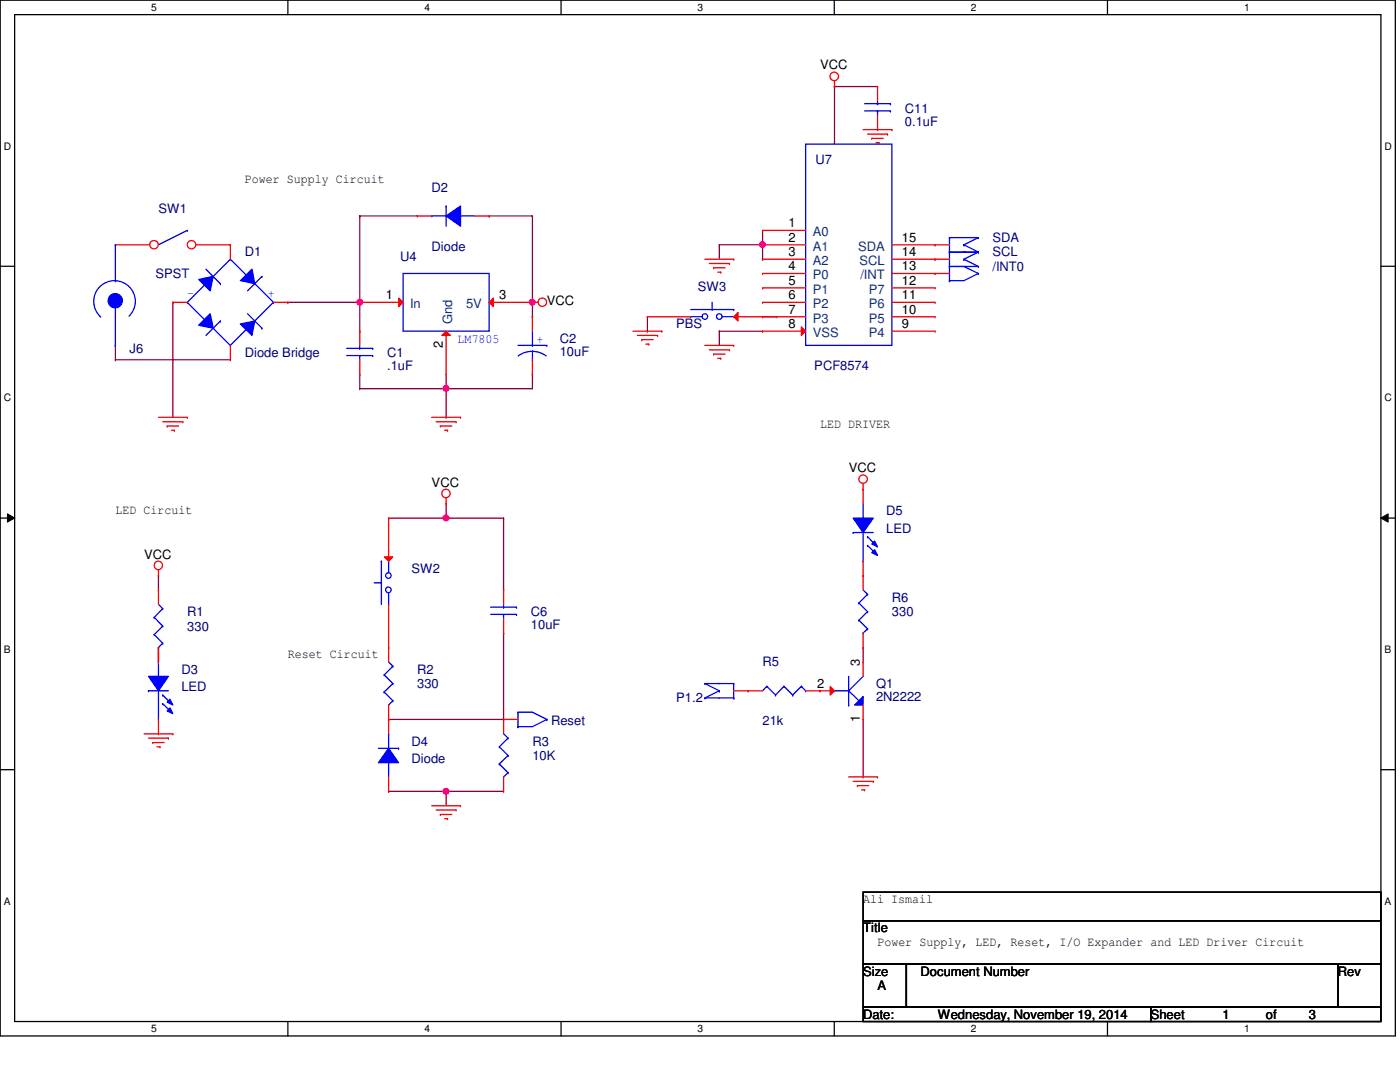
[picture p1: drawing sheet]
<svg xmlns="http://www.w3.org/2000/svg" width="279mm" height="216mm" viewBox="0 0 279 216" stroke-linecap="round" stroke-linejoin="round" font-family="sans-serif">
<path d="M0 0h278.5v206.7h-278.5zM2.9 2.9h272.7v200.9h-272.7z" fill="none" stroke="#000" stroke-width=".25"/>
<g fill="#fff">
<path d="M30.2 .3h1.1v2.3h-1.1z"/>
<path d="M30.2 204.1h1.1v2.3h-1.1z"/>
</g>
<path d="M57.4 0v2.9M57.4 203.8v2.9" fill="none" stroke="#000" stroke-width=".25"/>
<g fill="#fff">
<path d="M84.7 .3h1.1v2.3h-1.1z"/>
<path d="M84.7 204.1h1.1v2.3h-1.1z"/>
</g>
<path d="M112 0v2.9M112 203.8v2.9" fill="none" stroke="#000" stroke-width=".25"/>
<g fill="#fff">
<path d="M139.2 .3h1.1v2.3h-1.1z"/>
<path d="M139.2 204.1h1.1v2.3h-1.1z"/>
</g>
<path d="M166.5 0v2.9M166.5 203.8v2.9" fill="none" stroke="#000" stroke-width=".25"/>
<g fill="#fff">
<path d="M193.8 .3h1.1v2.3h-1.1z"/>
<path d="M193.8 204.1h1.1v2.3h-1.1z"/>
</g>
<path d="M221 0v2.9M221 203.8v2.9" fill="none" stroke="#000" stroke-width=".25"/>
<g fill="#fff">
<path d="M248.3 .3h1.1v2.3h-1.1z"/>
<path d="M248.3 204.1h1.1v2.3h-1.1z"/>
<path d="M.8 28h1.4v2.3h-1.4z"/>
<path d="M276.3 28h1.4v2.3h-1.4z"/>
<path d="M.8 78.2h1.4v2.3h-1.4z"/>
<path d="M276.3 78.2h1.4v2.3h-1.4z"/>
</g>
<path d="M0 53.1h2.9M275.6 53.1h2.9" fill="none" stroke="#000" stroke-width=".25"/>
<g fill="#fff">
<path d="M.8 128.5h1.3v2.2h-1.3z"/>
<path d="M276.3 128.5h1.3v2.2h-1.3z"/>
</g>
<path d="M0 103.4h2.9M275.6 103.4h2.9" fill="none" stroke="#000" stroke-width=".25"/>
<path d="M1.5 102.5l1.4 .9-1.4 .8zM275.6 103.4l1.4-.9v1.7z" fill="#000"/>
<path d="M1.5 102.5l1.4 .9-1.4 .8zM275.6 103.4l1.4-.9v1.7z" fill="none" stroke="#000" stroke-width=".2"/>
<g fill="#fff">
<path d="M.8 178.7h1.3v2.2h-1.3z"/>
<path d="M276.3 178.7h1.3v2.2h-1.3z"/>
</g>
<path d="M0 153.6h2.9M275.6 153.6h2.9" fill="none" stroke="#000" stroke-width=".25"/>
<path d="M71.8 74.7h.1M71.8 77.6h.1M71.8 74.7v2.9M71.8 77.6h17.2" fill="none" stroke="#800040" stroke-width=".25"/>
<circle cx="89" cy="77.5" r=".56" fill="#f0f"/>
<circle cx="89" cy="77.5" r=".56" fill="none" stroke="#f0f" stroke-width=".25"/>
<g fill="none" stroke="#800040" stroke-width=".25">
<path d="M71.8 43.1h.1M71.8 43.1v23M71.8 43.1h11.5M23 71.8h.1M23 68.9h.1M23 71.8h23M23 68.9v2.9M34.5 60.3h.1M34.5 60.3v23M57.4 60.3h.1M57.4 60.3h14.4M71.8 66.1h.1"/>
<path d="M89 77.6h.1M89 74.7v8.6M106.3 74.7h.1M106.3 63.2h.1M106.3 60.3v2.9M106.3 74.7v2.9h-17.3M89 83.3h.1"/>
</g>
<circle cx="71.8" cy="60.3" r=".56" fill="#f0f"/>
<circle cx="71.8" cy="60.3" r=".56" fill="none" stroke="#f0f" stroke-width=".25"/>
<path d="M97.6 43.1h.1M97.6 43.1h8.7M106.3 43.1h.1M106.3 43.1v17.2" fill="none" stroke="#800040" stroke-width=".25"/>
<circle cx="106.2" cy="60.3" r=".56" fill="#f0f"/>
<circle cx="106.2" cy="60.3" r=".56" fill="none" stroke="#f0f" stroke-width=".25"/>
<g fill="none" stroke="#800040" stroke-width=".25">
<path d="M31.6 114.9h.1M31.6 114.9v2.8M77.6 103.4h.1M77.6 103.4h22.9M89 100.5h.1M89 103.4h.1M89 100.5v2.9M100.5 103.4h.1M100.5 103.4v14.3M31.6 129.2h.1M31.6 129.2v2.9M100.5 126.3h.1"/>
<path d="M100.5 126.3v17.3h-22.9M77.6 143.6h.1"/>
</g>
<circle cx="89" cy="103.4" r=".57" fill="#f0f"/>
<circle cx="89" cy="103.4" r=".57" fill="none" stroke="#f0f" stroke-width=".25"/>
<path d="M77.6 157.9h.1M77.6 157.9h11.4M89 157.9h.1M89 157.9v2.9" fill="none" stroke="#800040" stroke-width=".25"/>
<circle cx="89" cy="157.9" r=".56" fill="#f0f"/>
<circle cx="89" cy="157.9" r=".56" fill="none" stroke="#f0f" stroke-width=".25"/>
<path d="M152.2 48.9h.1M152.2 51.7h.1M152.2 46v5.7M172.3 129.2h.1M172.3 129.2v2.9M89 157.9h.1M89 157.9h11.5M172.3 155h.1M172.3 143.6v11.4" fill="none" stroke="#800040" stroke-width=".25"/>
<circle cx="152.1" cy="48.8" r=".56" fill="#f0f"/>
<circle cx="152.1" cy="48.8" r=".56" fill="none" stroke="#f0f" stroke-width=".25"/>
<g fill="none" stroke="#800040" stroke-width=".25">
<path d="M166.5 17.3h.1M166.5 17.3v11.4M166.5 17.3h8.6M143.6 48.9h.1M143.6 48.9h8.6M143.6 48.9v2.8M152.2 48.9h.1M129.2 66.1h.1M129.2 63.2v2.9M143.6 66.1h.1M143.6 66.1v2.8M143.6 66.1h8.6"/>
<path d="M152.2 66.1h.1"/>
</g>
<g fill="none" stroke="#f00" stroke-width=".25">
<path d="M166.5 17.3h.1M166.5 16.1v1.2M172.3 25.9h5.7M173.1 26.8h4M174 27.6h.1M174 27.6h2.3M174.8 28.4h.6M175.4 28.4h.1M177.1 26.8h.1M178 25.9h.1M140.7 51.7h5.7M141.6 52.6h4"/>
<path d="M142.4 53.4h.1M142.4 53.4h2.3M143.3 54.3h.5M143.8 54.3h.1M145.6 52.6h.1M146.4 51.7h.1M106.3 60.3h.1M106.3 60.3h1.1M126.3 66.1h5.8M127.2 66.9h4M128.1 67.8h.1M128.1 67.8h2.2"/>
<path d="M128.9 68.7h.6M129.5 68.7h.1M131.2 66.9h.1M132.1 66.1h.1M140.7 68.9h5.7M141.6 69.8h4M142.4 70.7h.1M142.4 70.7h2.3M143.3 71.5h.5M143.8 71.5h.1M145.6 69.8h.1M146.4 68.9h.1"/>
<path d="M31.6 83.3h5.8M32.5 84.2h4M33.4 85h.1M33.4 85h2.2M34.2 85.9h.6M34.8 85.9h.1M36.5 84.2h.1M37.4 83.3h.1M86.1 83.3h5.8M87 84.2h4M87.9 85h.1M87.9 85h2.3"/>
<path d="M88.7 85.9h.6M89 99.4v1.1M89.3 85.9h.1M91 84.2h.1M91.9 83.3h.1M172.3 97.6h.1M172.3 96.5v1.1M31.6 114.9h.1M31.6 113.7v1.2M89 100.5h.1M28.7 146.4h5.8M29.6 147.3h4"/>
<path d="M30.5 148.2h.1M30.5 148.2h2.3M31.3 149h.6M31.9 149h.1M33.6 147.3h.1M34.5 146.4h.1M169.4 155h5.7M170.3 155.9h4M171.1 156.8h.1M171.1 156.8h2.3M172 157.6h.6M172.6 157.6h.1"/>
<path d="M174.3 155.9h.1M175.1 155h.1M86.1 160.8h5.8M87 161.6h4M87.9 162.5h.1M87.9 162.5h2.3M88.7 163.4h.6M89.3 163.4h.1M91 161.6h.1M91.9 160.8h.1"/>
<circle cx="166.5" cy="15.2" r=".85"/>
<circle cx="108.2" cy="60.3" r=".84"/>
<circle cx="89" cy="98.5" r=".84"/>
<circle cx="172.3" cy="95.6" r=".84"/>
<circle cx="31.6" cy="112.8" r=".84"/>
</g>
<path d="M172.3 178h103.3v5.7h-103.3zM172.3 183.7h103.3v8.7h-103.3zM172.3 192.4h8.6v8.6h-8.6zM180.9 192.4h86.1v8.6h-86.1zM267 192.4h8.6v8.6h-8.6zM172.3 201h57.4v2.8h-57.4zM229.7 201h45.9v2.8h-45.9z" fill="none" stroke="#000" stroke-width=".25"/>
<path d="M29.6 137.8h.1M29.6 137.8h4M31.6 135h.1M31.6 132.1v2.9M31.6 137.8v5.8M31.6 143.6h.1" fill="none" stroke="#00f" stroke-width=".25"/>
<path d="M29.6 135h4l-2 2.8z" fill-rule="evenodd" fill="#00f"/>
<path d="M29.6 135h4l-2 2.8z" fill="none" stroke="#00f" stroke-width=".25"/>
<path d="M33.9 141.3l.6 1.1-1.1-.5z" fill-rule="evenodd" fill="#00f"/>
<path d="M33.9 141.3l.6 1.1-1.1-.5z" fill="none" stroke="#00f" stroke-width=".25"/>
<path d="M33.9 139.5l.6 1.2-1.1-.6z" fill-rule="evenodd" fill="#00f"/>
<g fill="none" stroke="#00f" stroke-width=".25">
<path d="M172.6 22.1h5.1M172.6 20.7h5.1M175.1 20.7h.1M175.1 22.1h.1M175.1 20.2v.5M175.1 22.1v.9M177.7 22.1h.1M177.7 20.7h.1M189.5 53.2h.1M189.5 56h.1M189.5 53.2h2.9l2.8 1.4M189.5 53.2v2.8"/>
<path d="M195.2 54.6h.1M195.2 54.6l-2.8 1.4h-2.9M69.2 71h5.2M69.2 69.5h5.2M71.8 69.5h.1M71.8 71h.1M71.8 68.9v.6M71.8 71v.8M74.4 71h.1M74.4 69.5h.1M74.7 116.3h1.4M76.1 112h.1"/>
<path d="M76.1 116.3h.1M76.1 112v8.6M77.6 112h.1M77.6 112v2.3M77.6 118.3v2.3M172.3 117.7l.8 .9M173.1 118.6h.1M173.1 118.6l-1.7 1.7M32.5 138.7h.1M32.5 138.7l1.7 1.7M33.9 139.5l.6 1.2-1.1-.6zM77.6 120.6h.1"/>
<path d="M171.4 120.3h.1M171.4 123.7h.1M171.4 120.3l1.7 1.7M171.4 123.7l1.7 1.8M172.3 126.3h.1M173.1 122h.1M173.1 125.5h.1M173.1 122l-1.7 1.7M173.1 125.5l-.8 .8M32.5 140.4h.1M32.5 140.4l1.7 1.7M99.7 149h.1"/>
<path d="M99.7 152.4h.1M99.7 149l1.7 1.7M99.7 152.4l1.7 1.8M100.5 155h.1M100.5 146.4l.9 .9M101.4 147.3h.1M101.4 150.7h.1M101.4 154.2h.1M101.4 147.3l-1.7 1.7M101.4 150.7l-1.7 1.7M101.4 154.2l-.9 .8"/>
<circle cx="77.5" cy="117.7" r=".56"/>
<circle cx="77.5" cy="114.8" r=".56"/>
</g>
<g fill="none" stroke="#f00" stroke-width=".25">
<path d="M175.1 17.3h.1M175.1 17.3v2.9M175.1 25.9h.1M175.1 23v2.9M186.6 54.6h.1M186.6 54.6h2.9M71.8 66.1h.1M71.8 74.7h.1M71.8 66.1v2.8M71.8 71.8v2.9M172.3 114.9h.1M172.3 114.9v2.8"/>
<path d="M31.6 129.2h.1M31.6 129.2v2.9M172.3 129.2h.1M172.3 126.3v2.9M31.6 146.4h.1M31.6 143.6v2.8M100.5 143.6h.1M100.5 157.9h.1M100.5 143.6v2.8M100.5 155v2.9"/>
</g>
<path d="M76.7 111.1h1.7l-.8 .9z" fill="#f00"/>
<g fill="none" stroke="#f00" stroke-width=".25">
<path d="M31.6 117.7h.1M31.6 117.7v2.9M76.7 111.1h1.7l-.8 .9zM77.6 103.4h.1M77.6 103.4v8.6M100.5 117.7h.1M100.5 117.7v2.9M31.6 132.1h.1M31.6 129.2v2.9M77.6 129.2h.1M77.6 120.6v8.6M100.5 126.3h.1"/>
<path d="M100.5 123.5v2.8M149.3 137.8h.1M149.3 137.8h2.9M160.8 137.8h2.9M163.7 137.8h.1"/>
</g>
<g fill="none" stroke="#00f" stroke-width=".25">
<path d="M86.1 43.1h.1M86.1 43.1h2.9M89 41.1h.1M89 41.1v4M91.9 43.1h.1M91.9 43.1h2.9M30.8 123.2h.1M30.8 126.6h.1M30.8 123.2l1.7 1.7M30.8 126.6l1.7 1.8M31.6 129.2h.1M31.6 120.6l.9 .9"/>
<path d="M32.5 121.5h.1M32.5 124.9h.1M32.5 128.4h.1M32.5 121.5l-1.7 1.7M32.5 124.9l-1.7 1.7M32.5 128.4l-.9 .8M97.9 122.6h5.2M97.9 121.2h5.2M100.5 121.2h.1M100.5 122.6h.1M100.5 120.6v.6M100.5 122.6v.9"/>
<path d="M103.1 122.6h.1M103.1 121.2h.1M153 136.9h.1M153 136.9l-.8 .9M153 136.9l1.8 1.8M154.8 138.7h.1M156.5 136.9h.1M156.5 136.9l-1.7 1.8M156.5 136.9l1.7 1.8M158.2 138.7h.1M159.9 136.9h.1M159.9 136.9l-1.7 1.8"/>
<path d="M159.9 136.9l.9 .9M160.8 137.8h.1"/>
</g>
<path d="M89 43.1l2.9-2v4z" fill-rule="evenodd" fill="#00f"/>
<path d="M89 43.1l2.9-2v4z" fill="none" stroke="#00f" stroke-width=".25"/>
<path d="M83.3 43.1h.1M83.3 43.1h2.8M94.8 43.1h2.8M97.6 43.1h.1" fill="none" stroke="#f00" stroke-width=".25"/>
<path d="M171.4 139.8l.9-.8v1.7h-1.7z" fill-rule="evenodd" fill="#00f"/>
<path d="M166.5 137.8h.1M166.5 137.8h2.9M169.4 137.8h.1M169.4 137.8l2 2M169.4 135v5.7M171.4 139.8l.9-.8v1.7h-1.7zM171.4 139.8h.1M172.3 135l-2.9 2.8M169.4 140.7h.1" fill="none" stroke="#00f" stroke-width=".25"/>
<path d="M172.3 132.1h.1M172.3 132.1v2.9" fill="none" stroke="#f00" stroke-width=".25"/>
<path d="M165.7 137l.8 .8-.8 .9z" fill="#f00"/>
<g fill="none" stroke="#f00" stroke-width=".25">
<path d="M152.2 46h.1M152.2 48.9h.1M152.2 51.7h.1M152.2 54.6h.1M152.2 57.4h.1M152.2 46h8.6M152.2 48.9h8.6M152.2 51.7h8.6M152.2 54.6h8.6M152.2 57.4h8.6M106.3 63.2h.1M106.3 74.7h.1"/>
<path d="M106.3 63.2v2.9M106.3 71.8v2.9M152.2 63.2h.1M152.2 60.3h.1M152.2 63.2h8.6M152.2 60.3h8.6M163.7 137.8h.1M163.7 137.8h2.8M165.7 137l.8 .8-.8 .9zM100.5 143.6h.1M100.5 143.6h2.9M172.3 143.6h.1"/>
<path d="M172.3 140.7v2.9"/>
</g>
<g fill="none" stroke="#00f" stroke-width=".25">
<path d="M160.8 28.7h17.2v40.2h-17.2zM103.4 68.9h5.7M106.3 71.8h.1M106.3 68.9h.1M106.3 70.1l1.4 .2 1.3 .7M106.3 70.1l-1.6 .2-1.3 .7M106.3 66.1v2.8M106.3 70.1v1.7M109.1 68.9h.1M103.4 142.1h.1M103.4 145h.1M103.4 142.1h2.9l2.8 1.5"/>
<path d="M103.4 142.1v2.9M109.1 143.6h.1M109.1 143.6l-2.8 1.4h-2.9"/>
</g>
<path d="M159.9 65.2l.9 .9-.9 .8z" fill="#f00"/>
<g fill="none" stroke="#f00" stroke-width=".25">
<path d="M178 48.9h11.5M178 51.7h8.6M178 54.6h8.6M178 57.4h8.6M186.6 48.9h.1M186.6 51.7h.1M186.6 54.6h.1M186.6 57.4h.1M152.2 66.1h.1M152.2 66.1h8.6M159.9 65.2l.9 .9-.9 .8zM178 66.1h8.6"/>
<path d="M178 60.3h8.6M178 63.2h8.6M186.6 60.3h.1M186.6 63.2h.1M186.6 66.1h.1M77.6 129.2h.1M77.6 129.2v2.9M77.6 143.6h.1M77.6 140.7v2.9"/>
</g>
<g fill="none" stroke="#00f" stroke-width=".25">
<path d="M189.5 50.3h.1M189.5 47.4h.1M189.5 50.3h5.7M189.5 47.4h5.7M189.5 47.4v2.9M192.4 48.9h.1M192.4 48.9l2.8 1.4M195.2 50.3h.1M195.2 47.4h.1M195.2 47.4l-2.8 1.5M170.3 106.3h.1M170.3 106.3h4"/>
<path d="M172.3 103.4h.1M172.3 112h.1M172.3 100.5v2.9M172.3 106.3v5.7M76.7 134.7h.1M76.7 138.1h.1M76.7 134.7l1.7 1.7M76.7 138.1l1.7 1.7M77.6 132.1l.8 .8M78.4 132.9h.1M78.4 136.4h.1M78.4 139.8h.1"/>
<path d="M78.4 132.9l-1.7 1.8M78.4 136.4l-1.7 1.7M78.4 139.8l-.8 .9M77.6 140.7h.1"/>
</g>
<path d="M170.3 103.4h4l-2 2.9z" fill-rule="evenodd" fill="#00f"/>
<path d="M170.3 103.4h4l-2 2.9z" fill="none" stroke="#00f" stroke-width=".25"/>
<path d="M174.5 109.7l.6 1.1-1.1-.5z" fill-rule="evenodd" fill="#00f"/>
<path d="M174.5 109.7l.6 1.1-1.1-.5z" fill="none" stroke="#00f" stroke-width=".25"/>
<path d="M174.5 107.9l.6 1.2-1.1-.6z" fill-rule="evenodd" fill="#00f"/>
<path d="M37.4 46h.1M37.4 46l-5.8 2.9M173.1 107.1h.1M173.1 108.8h.1M173.1 107.1l1.7 1.7M173.1 108.8l1.7 1.8M174.5 107.9l.6 1.2-1.1-.6z" fill="none" stroke="#00f" stroke-width=".25"/>
<path d="M172.3 97.6h.1M172.3 97.6v2.9M172.3 114.9h.1M172.3 112v2.9" fill="none" stroke="#f00" stroke-width=".25"/>
<circle cx="30.7" cy="48.8" r=".84" fill="#fff"/>
<g fill="none" stroke="#f00" stroke-width=".25">
<path d="M23 48.9h.1M23 48.9h6.9"/>
<circle cx="30.7" cy="48.8" r=".84"/>
</g>
<circle cx="38.2" cy="48.8" r=".84" fill="#fff"/>
<g fill="none" stroke="#f00" stroke-width=".25">
<path d="M39.1 48.9h6.9M46 48.9h.1"/>
<circle cx="38.2" cy="48.8" r=".84"/>
</g>
<path d="M23 48.9h.1M23 56h.1M23 48.9v7.1M23 68.9h.1M23 63.2v5.7M25.7 63.1a4.1 4.1 0 0 0 0-5.9 4.1 4.1 0 0 0-5.9 .1 4.1 4.1 0 0 0 .3 5.9" fill="none" stroke="#00f" stroke-width=".25"/>
<circle cx="23" cy="60" r="1.43" fill="#00f"/>
<g fill="none" stroke="#00f" stroke-width=".25">
<path d="M23 61.2h.1M23 61.2v2M75.5 149.3h4M77.6 152.2h.1M77.6 146.4h.1M77.6 146.4v2.9M77.6 152.2v2.8M79.5 149.3h.1"/>
<circle cx="23" cy="60" r="1.43"/>
</g>
<path d="M77.6 149.3l1.9 2.9h-4z" fill-rule="evenodd" fill="#00f"/>
<g fill="none" stroke="#00f" stroke-width=".25">
<path d="M189.5 53.2h.1M189.5 50.3h.1M189.5 53.2h5.7M189.5 50.3h5.7M189.5 50.3v2.9M192.4 51.7h.1M192.4 51.7l2.8 1.5M195.2 53.2h.1M195.2 50.3h.1M195.2 50.3l-2.8 1.4M137.8 63.2h.1M137.8 61.8h8.6"/>
<path d="M137.8 63.2h2.3M142.1 61.8h.1M142.1 60.3v1.5M144.1 63.2h2.3M146.4 61.8h.1M146.4 63.2h.1M77.6 149.3l1.9 2.9h-4z"/>
<circle cx="140.7" cy="63.2" r=".56"/>
<circle cx="143.5" cy="63.2" r=".56"/>
</g>
<path d="M186.6 51.7h.1M186.6 51.7h2.9M77.6 157.9h.1M77.6 143.6h.1M77.6 143.6v2.8M77.6 155v2.9" fill="none" stroke="#f00" stroke-width=".25"/>
<path d="M146.4 63.2l.9-.8v1.7z" fill="#f00"/>
<path d="M129.2 63.2h.1M129.2 63.2h8.6M146.4 63.2l.9-.8v1.7zM146.4 63.2h8.6M155 63.2h.1M146.4 137.8h2.9M149.3 137.8h.1" fill="none" stroke="#f00" stroke-width=".25"/>
<path d="M80.4 54.6h17.2v11.5h-17.2zM140.7 136.4h.1M140.7 139.3h.1M140.7 136.4h5.7M140.7 139.3h5.7M140.7 136.4l2.9 1.4M143.6 137.8h.1M143.6 137.8l-2.9 1.5M146.4 136.4h.1M146.4 139.3h.1M146.4 136.4v2.9" fill="none" stroke="#00f" stroke-width=".25"/>
<path d="M79.6 59.5l.8 .8-.8 .9z" fill="#f00"/>
<path d="M79.6 59.5l.8 .8-.8 .9zM71.8 60.3h.1M71.8 60.3h8.6" fill="none" stroke="#f00" stroke-width=".25"/>
<path d="M89 66.1l.9 .8h-1.7z" fill="#f00"/>
<path d="M89 66.1l.9 .8h-1.7zM89 74.7h.1M89 66.1v8.6" fill="none" stroke="#f00" stroke-width=".25"/>
<path d="M98.5 59.5v1.7l-.9-.9z" fill="#f00"/>
<path d="M98.5 59.5v1.7l-.9-.9zM97.6 60.3h8.7M106.3 60.3h.1" fill="none" stroke="#f00" stroke-width=".25"/>
<g fill="none" stroke="#00f" stroke-width=".25">
<path d="M41.1 56.6l-3.7 3.7M42.5 55.2h.1M46 51.7h.1M46 51.7l-3.5 3.5M46 51.7l3.4 3.5M50.8 56.6h.1M50.8 56.6l3.8 3.7M37.4 60.3h.1M37.4 60.3l3.7 3.8M41.1 64.1h.1M42.5 65.5l3.5 3.4M46 68.9h.1"/>
<path d="M49.4 65.5h.1M49.4 62.6l2.9 2.9M49.4 65.5l-3.4 3.4M52.3 65.5h.1M54.6 60.3h.1M54.6 60.3l-3.8 3.8"/>
</g>
<path d="M48 56l2.3-2.3 .5 2.9z" fill-rule="evenodd" fill="#00f"/>
<path d="M48 56l2.3-2.3 .5 2.9z" fill="none" stroke="#00f" stroke-width=".25"/>
<path d="M39.7 64.9l2.3-2.3 .5 2.9z" fill-rule="evenodd" fill="#00f"/>
<path d="M39.7 64.9l2.3-2.3 .5 2.9z" fill="none" stroke="#00f" stroke-width=".25"/>
<path d="M48 64.6l2.8-.5-.5 2.8z" fill-rule="evenodd" fill="#00f"/>
<path d="M48 64.6l2.8-.5-.5 2.8z" fill="none" stroke="#00f" stroke-width=".25"/>
<path d="M39.7 55.8l2.8-.6-.5 2.8z" fill-rule="evenodd" fill="#00f"/>
<path d="M39.7 55.8l2.8-.6-.5 2.8zM41.1 53.7l2.9 2.9M44 56.6h.1M52.3 55.2h.1M52.3 55.2l-2.9 2.8M44 64.1h.1M44 64.1l-2.9 2.8" fill="none" stroke="#00f" stroke-width=".25"/>
<path d="M46 48.9h.1M46 48.9v2.8M34.5 60.3h.1M34.5 60.3h2.9M46 71.8h.1M46 68.9v2.9M54.6 60.3h2.8M57.4 60.3h.1" fill="none" stroke="#f00" stroke-width=".25"/>
<circle cx="89" cy="77.5" r=".56" fill="#f0f"/>
<circle cx="89" cy="77.5" r=".56" fill="none" stroke="#f0f" stroke-width=".25"/>
<circle cx="71.8" cy="60.3" r=".56" fill="#f0f"/>
<circle cx="71.8" cy="60.3" r=".56" fill="none" stroke="#f0f" stroke-width=".25"/>
<circle cx="106.2" cy="60.3" r=".56" fill="#f0f"/>
<circle cx="106.2" cy="60.3" r=".56" fill="none" stroke="#f0f" stroke-width=".25"/>
<circle cx="89" cy="103.4" r=".57" fill="#f0f"/>
<circle cx="89" cy="103.4" r=".57" fill="none" stroke="#f0f" stroke-width=".25"/>
<circle cx="89" cy="157.9" r=".56" fill="#f0f"/>
<circle cx="89" cy="157.9" r=".56" fill="none" stroke="#f0f" stroke-width=".25"/>
<circle cx="152.1" cy="48.8" r=".56" fill="#f0f"/>
<circle cx="152.1" cy="48.8" r=".56" fill="none" stroke="#f0f" stroke-width=".25"/>
<g font-size="2.6">
<text x="163.7" y="13.8">VCC</text>
<text x="48.9" y="36.6">Power Supply Circuit</text>
<text x="157.4" y="45.3">1</text>
<text x="157.4" y="48.2">2</text>
<text x="157.4" y="51.1">3</text>
<text x="157.4" y="53.9">4</text>
<text x="180" y="48.2">15</text>
<text x="180" y="51.1">14</text>
<text x="180" y="53.9">13</text>
<text x="77" y="59.7">1</text>
<text x="99.6" y="59.7">3</text>
<text x="157.4" y="56.8">5</text>
<text x="157.4" y="59.7">6</text>
<text x="180" y="56.8">12</text>
<text x="180" y="59.7">11</text>
<text x="109.1" y="60.9">VCC</text>
<text x="157.4" y="62.6">7</text>
<text x="157.4" y="65.4">8</text>
<text x="180" y="62.6">10</text>
<text x="180" y="65.4">9</text>
<text x="88.4" y="69.5" transform="rotate(-90 88.4 69.5)">2</text>
<text x="163.7" y="85.3">LED DRIVER</text>
<text x="169.4" y="94.2">VCC</text>
<text x="86.1" y="97.1">VCC</text>
<text x="23" y="102.6">LED Circuit</text>
<text x="28.7" y="111.5">VCC</text>
<text x="57.4" y="131.3">Reset Circuit</text>
<text x="163.1" y="137.2">2</text>
<text x="171.6" y="133" transform="rotate(-90 171.6 133)">3</text>
<text x="171.6" y="144.1" transform="rotate(-90 171.6 144.1)">1</text>
<text x="172.3" y="180.1">Ali Ismail</text>
<text x="172.3" y="186.1">Title</text>
<text x="175.1" y="188.7">Power Supply, LED, Reset, I/O Expander and LED Driver Circuit</text>
<text x="172.3" y="194.7">Size</text>
<text x="175.1" y="197.6">A</text>
<text x="183.7" y="194.7">Document Number</text>
<text x="267" y="194.7">Rev</text>
<text x="172.3" y="203.3">Date:</text>
<text x="187.2" y="203.3">Wednesday, November 19, 2014</text>
<text x="229.7" y="203.3">Sheet</text>
<text x="244" y="203.3">1</text>
<text x="252.6" y="203.3">of</text>
<text x="261.2" y="203.3">3</text>
</g>
<g font-size="2.6" fill="#000080">
<text x="180.6" y="22.5">C11</text>
<text x="180.6" y="25.1">0.1uF</text>
<text x="162.8" y="32.8">U7</text>
<text x="86.1" y="38.3">D2</text>
<text x="31.6" y="42.5">SW1</text>
<text x="48.9" y="51.2">D1</text>
<text x="79.8" y="52">U4</text>
<text x="86.1" y="50">Diode</text>
<text x="198.1" y="48.3">SDA</text>
<text x="198.1" y="51.2">SCL</text>
<text x="31" y="55.5">SPST</text>
<text x="139.3" y="58.1">SW3</text>
<text x="198.1" y="54.1">/INT0</text>
<text x="135" y="65.5">PBS</text>
<text x="25.9" y="70.4">J6</text>
<text x="48.9" y="71.2">Diode Bridge</text>
<text x="77.3" y="71.2">C1</text>
<text x="111.7" y="68.4">C2</text>
<text x="111.7" y="71">10uF</text>
<text x="77.3" y="73.8">.1uF</text>
<text x="162.5" y="73.8">PCF8574</text>
<text x="176.9" y="102.8">D5</text>
<text x="176.9" y="106.3">LED</text>
<text x="82.1" y="114.3">SW2</text>
<text x="37.4" y="122.9">R1</text>
<text x="37.4" y="125.8">330</text>
<text x="106" y="125.5">10uF</text>
<text x="106" y="122.9">C6</text>
<text x="178" y="120.1">R6</text>
<text x="178" y="122.9">330</text>
<text x="36.2" y="134.4">D3</text>
<text x="36.2" y="137.8">LED</text>
<text x="83.3" y="134.4">R2</text>
<text x="83.3" y="137.3">330</text>
<text x="152.2" y="133">R5</text>
<text x="174.8" y="137.3">Q1</text>
<text x="135" y="140.2">P1.2</text>
<text x="174.8" y="139.9">2N2222</text>
<text x="82.1" y="148.8">D4</text>
<text x="106.3" y="148.8">R3</text>
<text x="110" y="144.7">Reset</text>
<text x="152.2" y="144.7">21k</text>
<text x="82.1" y="152.2">Diode</text>
<text x="106.3" y="151.6">10K</text>
</g>
<g font-size="2.6" fill="#004080">
<text x="162.2" y="47.2">A0</text>
<text x="162.2" y="50">A1</text>
<text x="162.2" y="52.9">A2</text>
<text x="171.2" y="50">SDA</text>
<text x="171.5" y="52.9">SCL</text>
<text x="162.2" y="55.8">P0</text>
<text x="162.2" y="58.6">P1</text>
<text x="171.7" y="55.8">/INT</text>
<text x="173.4" y="58.6">P7</text>
<text x="81.9" y="61.5">In</text>
<text x="90.3" y="64.6" transform="rotate(-90 90.3 64.6)">Gnd</text>
<text x="93" y="61.5">5V</text>
<text x="162.2" y="64.4">P3</text>
<text x="162.2" y="61.5">P2</text>
<text x="173.4" y="61.5">P6</text>
<text x="173.4" y="64.4">P5</text>
<text x="162.2" y="67.3">VSS</text>
<text x="173.4" y="67.3">P4</text>
</g>
<g font-size="2.6" fill="#00f">
<text x="37.4" y="59.2">-</text>
<text x="53.4" y="59.2">+</text>
<text x="91.3" y="68.4">LM7805</text>
<text x="107.1" y="68.4">+</text>
</g>
<g font-size="2">
<text x="30.2" y="2.2">5</text>
<text x="84.7" y="2.2">4</text>
<text x="139.2" y="2.2">3</text>
<text x="193.8" y="2.2">2</text>
<text x="248.3" y="2.2">1</text>
<text x=".8" y="29.8">D</text>
<text x="276.3" y="29.8">D</text>
<text x=".8" y="80.1">C</text>
<text x="276.3" y="80.1">C</text>
<text x=".8" y="130.3">B</text>
<text x="276.3" y="130.3">B</text>
<text x=".8" y="180.5">A</text>
<text x="276.3" y="180.5">A</text>
<text x="30.2" y="206">5</text>
<text x="84.7" y="206">4</text>
<text x="139.2" y="206">3</text>
<text x="193.8" y="206">2</text>
<text x="248.3" y="206">1</text>
</g>
</svg>
